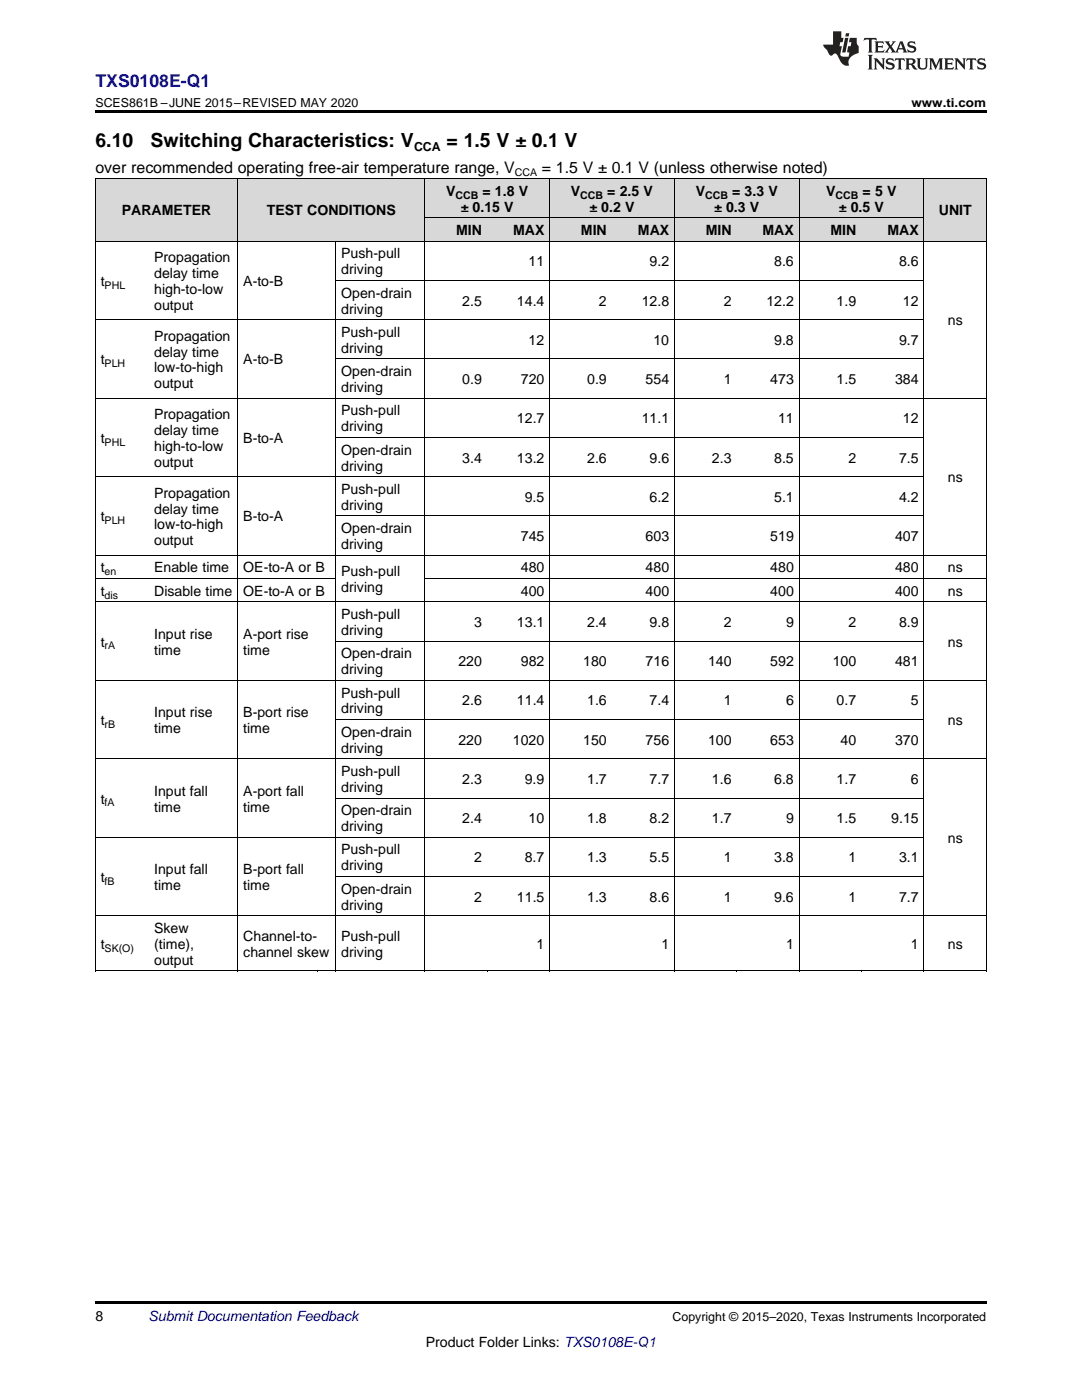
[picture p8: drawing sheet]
<svg xmlns="http://www.w3.org/2000/svg" width="216mm" height="279mm" viewBox="0 0 216 279" stroke-linecap="round" stroke-linejoin="round" font-family="sans-serif">
<g fill="#d8d8d8">
<path d="M19 35.7h10.7v12.5h-10.7z"/>
<path d="M29.7 35.7h17.8v12.5h-17.8z"/>
<path d="M47.5 35.7h16v12.5h-16z"/>
<path d="M63.5 35.7h3.5v12.5h-3.5z"/>
<path d="M67 35.7h17.8v12.5h-17.8z"/>
<path d="M184.4 35.7h12.4v12.5h-12.4z"/>
<path d="M84.8 43.5h12.5v4.7h-12.5z"/>
<path d="M97.3 43.5h12.4v4.7h-12.4z"/>
<path d="M109.7 43.5h12.5v4.7h-12.5z"/>
<path d="M122.2 43.5h12.4v4.7h-12.4z"/>
<path d="M134.6 43.5h12.4v4.7h-12.4z"/>
<path d="M147 43.5h12.5v4.7h-12.5z"/>
<path d="M159.5 43.5h12.4v4.7h-12.4z"/>
<path d="M171.9 43.5h12.5v4.7h-12.5z"/>
<path d="M84.8 35.7h12.5v7.8h-12.5z"/>
<path d="M97.3 35.7h12.4v7.8h-12.4z"/>
<path d="M109.7 35.7h12.5v7.8h-12.5z"/>
<path d="M122.2 35.7h12.4v7.8h-12.4z"/>
<path d="M134.6 35.7h12.4v7.8h-12.4z"/>
<path d="M147 35.7h12.5v7.8h-12.5z"/>
<path d="M159.5 35.7h12.4v7.8h-12.4z"/>
<path d="M171.9 35.7h12.5v7.8h-12.5z"/>
</g>
<g fill="#000">
<path d="M19 22h177.8v.5h-177.8zM19 193.8h.2zM47.4 193.8h.1zM63.4 193.8h.1zM66.9 193.8h.1zM84.7 193.8h.1zM97.2 193.8h.1zM109.6 193.8h.1zM134.5 193.8h.1zM146.9 193.8h.1zM159.4 193.8h.1zM171.8 193.8h.1z"/>
<path d="M184.3 193.8h.1zM196.7 193.8h.1zM19 259.7h177.8v.5h-177.8z"/>
</g>
<g fill="none" stroke="#000" stroke-width=".2">
<path d="M19 35.6l177.8 .1v158.1M19.1 35.7v158.1M47.4 35.7v158.1M84.8 35.7v158.1M109.7 35.7v158.1M134.6 35.7v158.1M159.4 35.7v158.1M184.3 35.7v158.1M19 48.1h177.8M67 48.2v145.6M67 56h117.4M84.8 43.5h99.6"/>
<path d="M19 79.5h177.8M19 63.8h165.4M67 71.6h117.4M19 95.1h165.4M67 87.3h117.4M19 115.4h48M19 110.8h177.8M67 103h117.4M84.8 115.4h112M19 135.8h177.8M19 120.1h177.8M67 127.9h117.4"/>
<path d="M19 151.4h177.8M67 159.3h117.4M67 143.6h117.4M19 167.1h165.4M67 174.9h117.4M19 193.8h177.8M19 182.8h177.8"/>
</g>
<g fill="#231f20">
<path d="M172.5 7.6l-.1 .5 .4-.2h.6v.1v2.1l-.2 .4h.9l-.2-.4v-2.1l.1-.1h.5l.5 .2-.2-.5zM174.5 8.3l.2 .3v1.5l-.2 .4h1.8l.2-.6a1.04 1.04 0 0 1-1.3 .2v-.7h.6l.3 .2v-.6l-.3 .2h-.6v-.6l.8-.1 .4 .3-.2-.5zM176.5 8.3l.9 1.1-.9 1.1h.8l-.2-.2 .4-.7 .5 .7-.2 .2h1.5l-.2-.2 .2-.4h.9l.1 .4-.2 .2h1l-.3-.3-.7-1.9h-.5l-.9 2-.8-1 .9-1h-.8l.1 .3-.4 .5-.3-.6 .1-.2zM179.7 8.6l.4 1h-.7zM181.3 8.4a.63 .63 0 0 0-.2 .7 .63 .63 0 0 0 .6 .4l.6 .2 .1 .2a.75 .75 0 0 1-.7 .4 .75 .75 0 0 1-.6-.5l.1 .7 .1-.1a1.11 1.11 0 0 0 1.5-.6 1.13 1.13 0 0 0-1.2-.8l-.1-.4a1.04 1.04 0 0 1 1.2 .2l-.2-.5-.2 .1-.4-.2zM173.2 10.9l.2 .4v2.2l-.2 .4h1l-.3-.4v-2.2l.3-.4zM174.3 11.6l.3 .4v1.5l-.3 .4h.8l-.2-.4v-1.3l1.5 1.7v-1.9l.2-.4h-.7l.2 .4v.9l-1.1-1.3zM177 11.8a.62 .62 0 0 0-.2 .7 .62 .62 0 0 0 .6 .4l.6 .1 .1 .3a.76 .76 0 0 1-.7 .3 .76 .76 0 0 1-.7-.4l.2 .7 .1-.1a1.11 1.11 0 0 0 1.5-.6 1.13 1.13 0 0 0-1.2-.8l-.1-.4a1.04 1.04 0 0 1 1.2 .2l-.2-.6-.2 .1-.5-.1zM178.7 11.6l-.2 .6a.61 .61 0 0 1 .8-.3v1.6l-.2 .4h.9l-.2-.4v-1.6a.63 .63 0 0 1 .7 .3l-.1-.6zM180.6 11.6l.3 .4v1.5l-.3 .4h1l-.2-.2-.1-.8 .6 .2a.76 .76 0 0 0 1.2 .7l-1-1a.58 .58 0 0 0 .6-.5 .58 .58 0 0 0-.5-.6zM181.4 11.9h.1a.45 .45 0 0 1 .5 .1 .45 .45 0 0 1 .1 .5l-.8 .2zM182.9 11.6l.2 .2a2.17 2.17 0 0 0 .3 1.9 .99 .99 0 0 0 1.6-.6v-1.1l.2-.4h-.7l.2 .2a1.92 1.92 0 0 1-.2 1.8 .6 .6 0 0 1-.9-.5v-1.1l.2-.4zM185.4 11.6l.2 .4v1.5l-.2 .4h.7l-.2-.4v-1.4l.8 1.8 .8-1.8v1.4l-.2 .4h.9l-.2-.4v-1.5l.2-.4h-.8l-.6 1.5-.6-1.5zM188.4 11.6l.2 .4v1.5l-.2 .4h1.8l.1-.6a1.04 1.04 0 0 1-1.2 .1v-.6h.5l.4 .2v-.6l-.4 .2h-.5v-.7h.8l.3 .3-.1-.6zM190.5 11.6l.2 .4v1.5l-.2 .4h.7l-.2-.4v-1.3l1.5 1.7v-1.9l.2-.4h-.7l.2 .4v.9l-1.1-1.3zM192.9 11.6l-.1 .6a.61 .61 0 0 1 .7-.3l.1 1.6-.3 .4h1l-.3-.4 .1-1.6a.63 .63 0 0 1 .7 .3l-.1-.6zM195.2 11.8a.62 .62 0 0 0-.2 .7 .62 .62 0 0 0 .6 .4l.6 .1 .1 .3a.76 .76 0 0 1-.7 .3 .76 .76 0 0 1-.6-.4l.1 .7 .1-.1a1.11 1.11 0 0 0 1.6-.6 1.13 1.13 0 0 0-1.3-.8l-.1-.4a1.04 1.04 0 0 1 1.2 .2l-.1-.6-.2 .1-.5-.1z"/>
<path d="M166.2 6.3v2.6h-1.9v.4l.8 .9a.91 .91 0 0 0 1 .8 .56 .56 0 0 1 .5-.3 .56 .56 0 0 1 .5 .3l.4 .8a1.53 1.53 0 0 0 1.9 1.2 1.54 1.54 0 0 1 1-2.1l.9-.3v-1.4a1.52 1.52 0 0 1-.4-1.6h-1.3l-.2 .8h.5l-.2 .8h-.5l-.1 1v.2l.4 .1-.2 .8a1.93 1.93 0 0 1-1.6-.3l.3-1.8h-.5l.2-.8h.4l.2-.8h-.4v-1.3zM168.6 7.6l-.6 2.9h.7l.6-2.9zM168.8 6.6l-.1 .7h.6l.2-.7z"/>
</g>
<g font-size="3.9">
<text x="19" y="29.3">6.10</text>
<text x="30.1" y="29.3">Switching Characteristics: V</text>
<text x="89.1" y="29.3">= 1.5 V ± 0.1 V</text>
</g>
<text font-size="3.5" fill="#00f" x="19" y="17.3">TXS0108E-Q1</text>
<g font-size="3.2">
<text x="19" y="34.4">over recommended operating free-air temperature range, V</text>
<text x="108.1" y="34.4">= 1.5 V ± 0.1 V (unless otherwise noted)</text>
</g>
<g font-size="2.8">
<text x="89" y="39.1">V</text>
<text x="96.3" y="39.1">=</text>
<text x="98.8" y="39.1">1.8 V</text>
<text x="113.9" y="39.1">V</text>
<text x="121.2" y="39.1">=</text>
<text x="123.7" y="39.1">2.5 V</text>
<text x="138.8" y="39.1">V</text>
<text x="146.1" y="39.1">=</text>
<text x="148.6" y="39.1">3.3 V</text>
<text x="164.9" y="39.1">V</text>
<text x="172.1" y="39.1">= 5 V</text>
<text x="24.3" y="43">PARAMETER</text>
<text x="53.2" y="43">TEST CONDITIONS</text>
<text x="91" y="46.9">MIN</text>
<text x="91.9" y="42.3">± 0.15 V</text>
<text x="102.4" y="46.9">MAX</text>
<text x="115.9" y="46.9">MIN</text>
<text x="117.6" y="42.3">± 0.2 V</text>
<text x="127.3" y="46.9">MAX</text>
<text x="140.8" y="46.9">MIN</text>
<text x="142.5" y="42.3">± 0.3 V</text>
<text x="152.2" y="46.9">MAX</text>
<text x="165.7" y="46.9">MIN</text>
<text x="167.4" y="42.3">± 0.5 V</text>
<text x="177.1" y="46.9">MAX</text>
<text x="187.3" y="43">UNIT</text>
<text x="30.8" y="52.3">Propagation</text>
<text x="68.1" y="51.6">Push-pull</text>
<text x="105.5" y="53.2">11</text>
<text x="129.6" y="53.2">9.2</text>
<text x="154.5" y="53.2">8.6</text>
<text x="179.4" y="53.2">8.6</text>
<text x="20.1" y="57.1">t</text>
<text x="30.8" y="55.5">delay time</text>
<text x="30.8" y="58.7">high-to-low</text>
<text x="48.5" y="57.1">A-to-B</text>
<text x="68.1" y="54.8">driving</text>
<text x="68.1" y="59.4">Open-drain</text>
<text x="30.8" y="61.8">output</text>
<text x="68.1" y="62.6">driving</text>
<text x="92.3" y="61">2.5</text>
<text x="103.2" y="61">14.4</text>
<text x="119.5" y="61">2</text>
<text x="128.1" y="61">12.8</text>
<text x="144.4" y="61">2</text>
<text x="152.9" y="61">12.2</text>
<text x="166.9" y="61">1.9</text>
<text x="180.2" y="61">12</text>
<text x="189.1" y="64.9">ns</text>
<text x="30.8" y="68">Propagation</text>
<text x="30.8" y="71.2">delay time</text>
<text x="68.1" y="67.2">Push-pull</text>
<text x="68.1" y="70.4">driving</text>
<text x="105.5" y="68.8">12</text>
<text x="130.4" y="68.8">10</text>
<text x="154.5" y="68.8">9.8</text>
<text x="179.4" y="68.8">9.7</text>
<text x="20.1" y="72.7">t</text>
<text x="30.8" y="74.3">low-to-high</text>
<text x="30.8" y="77.5">output</text>
<text x="48.5" y="72.7">A-to-B</text>
<text x="68.1" y="75.1">Open-drain</text>
<text x="92.3" y="76.7">0.9</text>
<text x="103.9" y="76.7">720</text>
<text x="117.2" y="76.7">0.9</text>
<text x="128.8" y="76.7">554</text>
<text x="144.4" y="76.7">1</text>
<text x="153.7" y="76.7">473</text>
<text x="166.9" y="76.7">1.5</text>
<text x="178.6" y="76.7">384</text>
<text x="30.8" y="83.6">Propagation</text>
<text x="68.1" y="78.2">driving</text>
<text x="68.1" y="82.9">Push-pull</text>
<text x="20.1" y="88.4">t</text>
<text x="30.8" y="86.8">delay time</text>
<text x="30.8" y="90">high-to-low</text>
<text x="48.5" y="88.4">B-to-A</text>
<text x="68.1" y="86.1">driving</text>
<text x="103.2" y="84.5">12.7</text>
<text x="128.1" y="84.5">11.1</text>
<text x="155.3" y="84.5">11</text>
<text x="180.2" y="84.5">12</text>
<text x="30.8" y="93.2">output</text>
<text x="68.1" y="90.7">Open-drain</text>
<text x="68.1" y="93.9">driving</text>
<text x="92.3" y="92.3">3.4</text>
<text x="103.2" y="92.3">13.2</text>
<text x="117.2" y="92.3">2.6</text>
<text x="129.6" y="92.3">9.6</text>
<text x="142.1" y="92.3">2.3</text>
<text x="154.5" y="92.3">8.5</text>
<text x="169.3" y="92.3">2</text>
<text x="179.4" y="92.3">7.5</text>
<text x="30.8" y="99.3">Propagation</text>
<text x="68.1" y="98.6">Push-pull</text>
<text x="68.1" y="101.7">driving</text>
<text x="104.7" y="100.2">9.5</text>
<text x="129.6" y="100.2">6.2</text>
<text x="154.5" y="100.2">5.1</text>
<text x="179.4" y="100.2">4.2</text>
<text x="189.1" y="96.2">ns</text>
<text x="20.1" y="104.1">t</text>
<text x="30.8" y="102.5">delay time</text>
<text x="30.8" y="105.7">low-to-high</text>
<text x="48.5" y="104.1">B-to-A</text>
<text x="68.1" y="106.4">Open-drain</text>
<text x="103.9" y="108">745</text>
<text x="128.8" y="108">603</text>
<text x="153.7" y="108">519</text>
<text x="178.6" y="108">407</text>
<text x="30.8" y="108.8">output</text>
<text x="68.1" y="109.6">driving</text>
<text x="20.1" y="114.2">t</text>
<text x="20.1" y="118.9">t</text>
<text x="30.8" y="114.2">Enable time</text>
<text x="30.8" y="118.9">Disable time</text>
<text x="48.5" y="114.2">OE-to-A or B</text>
<text x="48.5" y="118.9">OE-to-A or B</text>
<text x="68.1" y="115">Push-pull</text>
<text x="68.1" y="118.1">driving</text>
<text x="103.9" y="114.2">480</text>
<text x="103.9" y="118.9">400</text>
<text x="128.8" y="114.2">480</text>
<text x="128.8" y="118.9">400</text>
<text x="153.7" y="114.2">480</text>
<text x="153.7" y="118.9">400</text>
<text x="178.6" y="114.2">480</text>
<text x="178.6" y="118.9">400</text>
<text x="189.1" y="114.2">ns</text>
<text x="189.1" y="118.9">ns</text>
<text x="68.1" y="123.5">Push-pull</text>
<text x="94.6" y="125.1">3</text>
<text x="103.2" y="125.1">13.1</text>
<text x="117.2" y="125.1">2.4</text>
<text x="129.6" y="125.1">9.8</text>
<text x="144.4" y="125.1">2</text>
<text x="156.8" y="125.1">9</text>
<text x="169.3" y="125.1">2</text>
<text x="179.4" y="125.1">8.9</text>
<text x="20.1" y="129">t</text>
<text x="30.8" y="127.5">Input rise</text>
<text x="30.8" y="130.6">time</text>
<text x="48.5" y="127.5">A-port rise</text>
<text x="48.5" y="130.6">time</text>
<text x="68.1" y="126.7">driving</text>
<text x="68.1" y="131.4">Open-drain</text>
<text x="189.1" y="129">ns</text>
<text x="68.1" y="134.5">driving</text>
<text x="91.5" y="133">220</text>
<text x="103.9" y="133">982</text>
<text x="116.4" y="133">180</text>
<text x="128.8" y="133">716</text>
<text x="141.3" y="133">140</text>
<text x="153.7" y="133">592</text>
<text x="166.2" y="133">100</text>
<text x="178.6" y="133">481</text>
<text x="30.8" y="143.1">Input rise</text>
<text x="48.5" y="143.1">B-port rise</text>
<text x="68.1" y="139.2">Push-pull</text>
<text x="68.1" y="142.4">driving</text>
<text x="92.3" y="140.8">2.6</text>
<text x="103.2" y="140.8">11.4</text>
<text x="117.2" y="140.8">1.6</text>
<text x="129.6" y="140.8">7.4</text>
<text x="144.4" y="140.8">1</text>
<text x="156.8" y="140.8">6</text>
<text x="166.9" y="140.8">0.7</text>
<text x="181.8" y="140.8">5</text>
<text x="20.1" y="144.7">t</text>
<text x="30.8" y="146.3">time</text>
<text x="48.5" y="146.3">time</text>
<text x="68.1" y="147">Open-drain</text>
<text x="91.5" y="148.6">220</text>
<text x="102.3" y="148.6">1020</text>
<text x="116.4" y="148.6">150</text>
<text x="128.8" y="148.6">756</text>
<text x="141.3" y="148.6">100</text>
<text x="153.7" y="148.6">653</text>
<text x="167.7" y="148.6">40</text>
<text x="178.6" y="148.6">370</text>
<text x="189.1" y="144.7">ns</text>
<text x="68.1" y="150.2">driving</text>
<text x="68.1" y="154.9">Push-pull</text>
<text x="20.1" y="160.4">t</text>
<text x="30.8" y="158.8">Input fall</text>
<text x="30.8" y="162">time</text>
<text x="48.5" y="158.8">A-port fall</text>
<text x="48.5" y="162">time</text>
<text x="68.1" y="158">driving</text>
<text x="92.3" y="156.5">2.3</text>
<text x="104.7" y="156.5">9.9</text>
<text x="117.2" y="156.5">1.7</text>
<text x="129.6" y="156.5">7.7</text>
<text x="142.1" y="156.5">1.6</text>
<text x="154.5" y="156.5">6.8</text>
<text x="166.9" y="156.5">1.7</text>
<text x="181.8" y="156.5">6</text>
<text x="68.1" y="162.7">Open-drain</text>
<text x="68.1" y="165.9">driving</text>
<text x="92.3" y="164.3">2.4</text>
<text x="105.5" y="164.3">10</text>
<text x="117.2" y="164.3">1.8</text>
<text x="129.6" y="164.3">8.2</text>
<text x="142.1" y="164.3">1.7</text>
<text x="156.8" y="164.3">9</text>
<text x="166.9" y="164.3">1.5</text>
<text x="177.8" y="164.3">9.15</text>
<text x="68.1" y="170.5">Push-pull</text>
<text x="68.1" y="173.7">driving</text>
<text x="94.6" y="172.1">2</text>
<text x="104.7" y="172.1">8.7</text>
<text x="117.2" y="172.1">1.3</text>
<text x="129.6" y="172.1">5.5</text>
<text x="144.4" y="172.1">1</text>
<text x="154.5" y="172.1">3.8</text>
<text x="169.3" y="172.1">1</text>
<text x="179.4" y="172.1">3.1</text>
<text x="189.1" y="168.2">ns</text>
<text x="20.1" y="176">t</text>
<text x="30.8" y="174.4">Input fall</text>
<text x="30.8" y="177.6">time</text>
<text x="48.5" y="174.4">B-port fall</text>
<text x="48.5" y="177.6">time</text>
<text x="68.1" y="178.4">Open-drain</text>
<text x="94.6" y="180">2</text>
<text x="103.2" y="180">11.5</text>
<text x="117.2" y="180">1.3</text>
<text x="129.6" y="180">8.6</text>
<text x="144.4" y="180">1</text>
<text x="154.5" y="180">9.6</text>
<text x="169.3" y="180">1</text>
<text x="179.4" y="180">7.7</text>
<text x="68.1" y="181.5">driving</text>
<text x="20.1" y="189.4">t</text>
<text x="30.8" y="186.2">Skew</text>
<text x="30.8" y="189.4">(time),</text>
<text x="48.5" y="187.8">Channel-to-</text>
<text x="48.5" y="191">channel skew</text>
<text x="68.1" y="187.8">Push-pull</text>
<text x="68.1" y="191">driving</text>
<text x="107.1" y="189.4">1</text>
<text x="132" y="189.4">1</text>
<text x="156.8" y="189.4">1</text>
<text x="181.8" y="189.4">1</text>
<text x="189.1" y="189.4">ns</text>
<text x="30.8" y="192.5">output</text>
<text x="19" y="263.6">8</text>
<text x="84.9" y="268.9">Product Folder Links: TXS0108E-Q1</text>
</g>
<text font-size="2.8" fill="#0000c8" x="29.6" y="263.6">Submit Documentation Feedback</text>
<g font-size="2.5">
<text x="19" y="21.4">SCES861B –JUNE 2015–REVISED MAY 2020</text>
<text x="181.9" y="21.4">www.ti.com</text>
<text x="82.6" y="30.1">CCA</text>
<text x="134.2" y="263.6">Copyright © 2015–2020, Texas Instruments Incorporated</text>
</g>
<g font-size="2.1">
<text x="102.7" y="35.1">CCA</text>
<text x="90.9" y="39.7">CCB</text>
<text x="115.8" y="39.7">CCB</text>
<text x="140.7" y="39.7">CCB</text>
<text x="166.7" y="39.7">CCB</text>
<text x="20.9" y="57.6">PHL</text>
<text x="20.9" y="73.3">PLH</text>
<text x="20.9" y="89">PHL</text>
<text x="20.9" y="104.6">PLH</text>
<text x="20.9" y="114.8">en</text>
<text x="20.9" y="119.5">dis</text>
<text x="20.9" y="129.6">rA</text>
<text x="20.9" y="145.3">rB</text>
<text x="20.9" y="160.9">fA</text>
<text x="20.9" y="176.6">fB</text>
<text x="20.9" y="189.9">SK(O)</text>
</g>
</svg>
